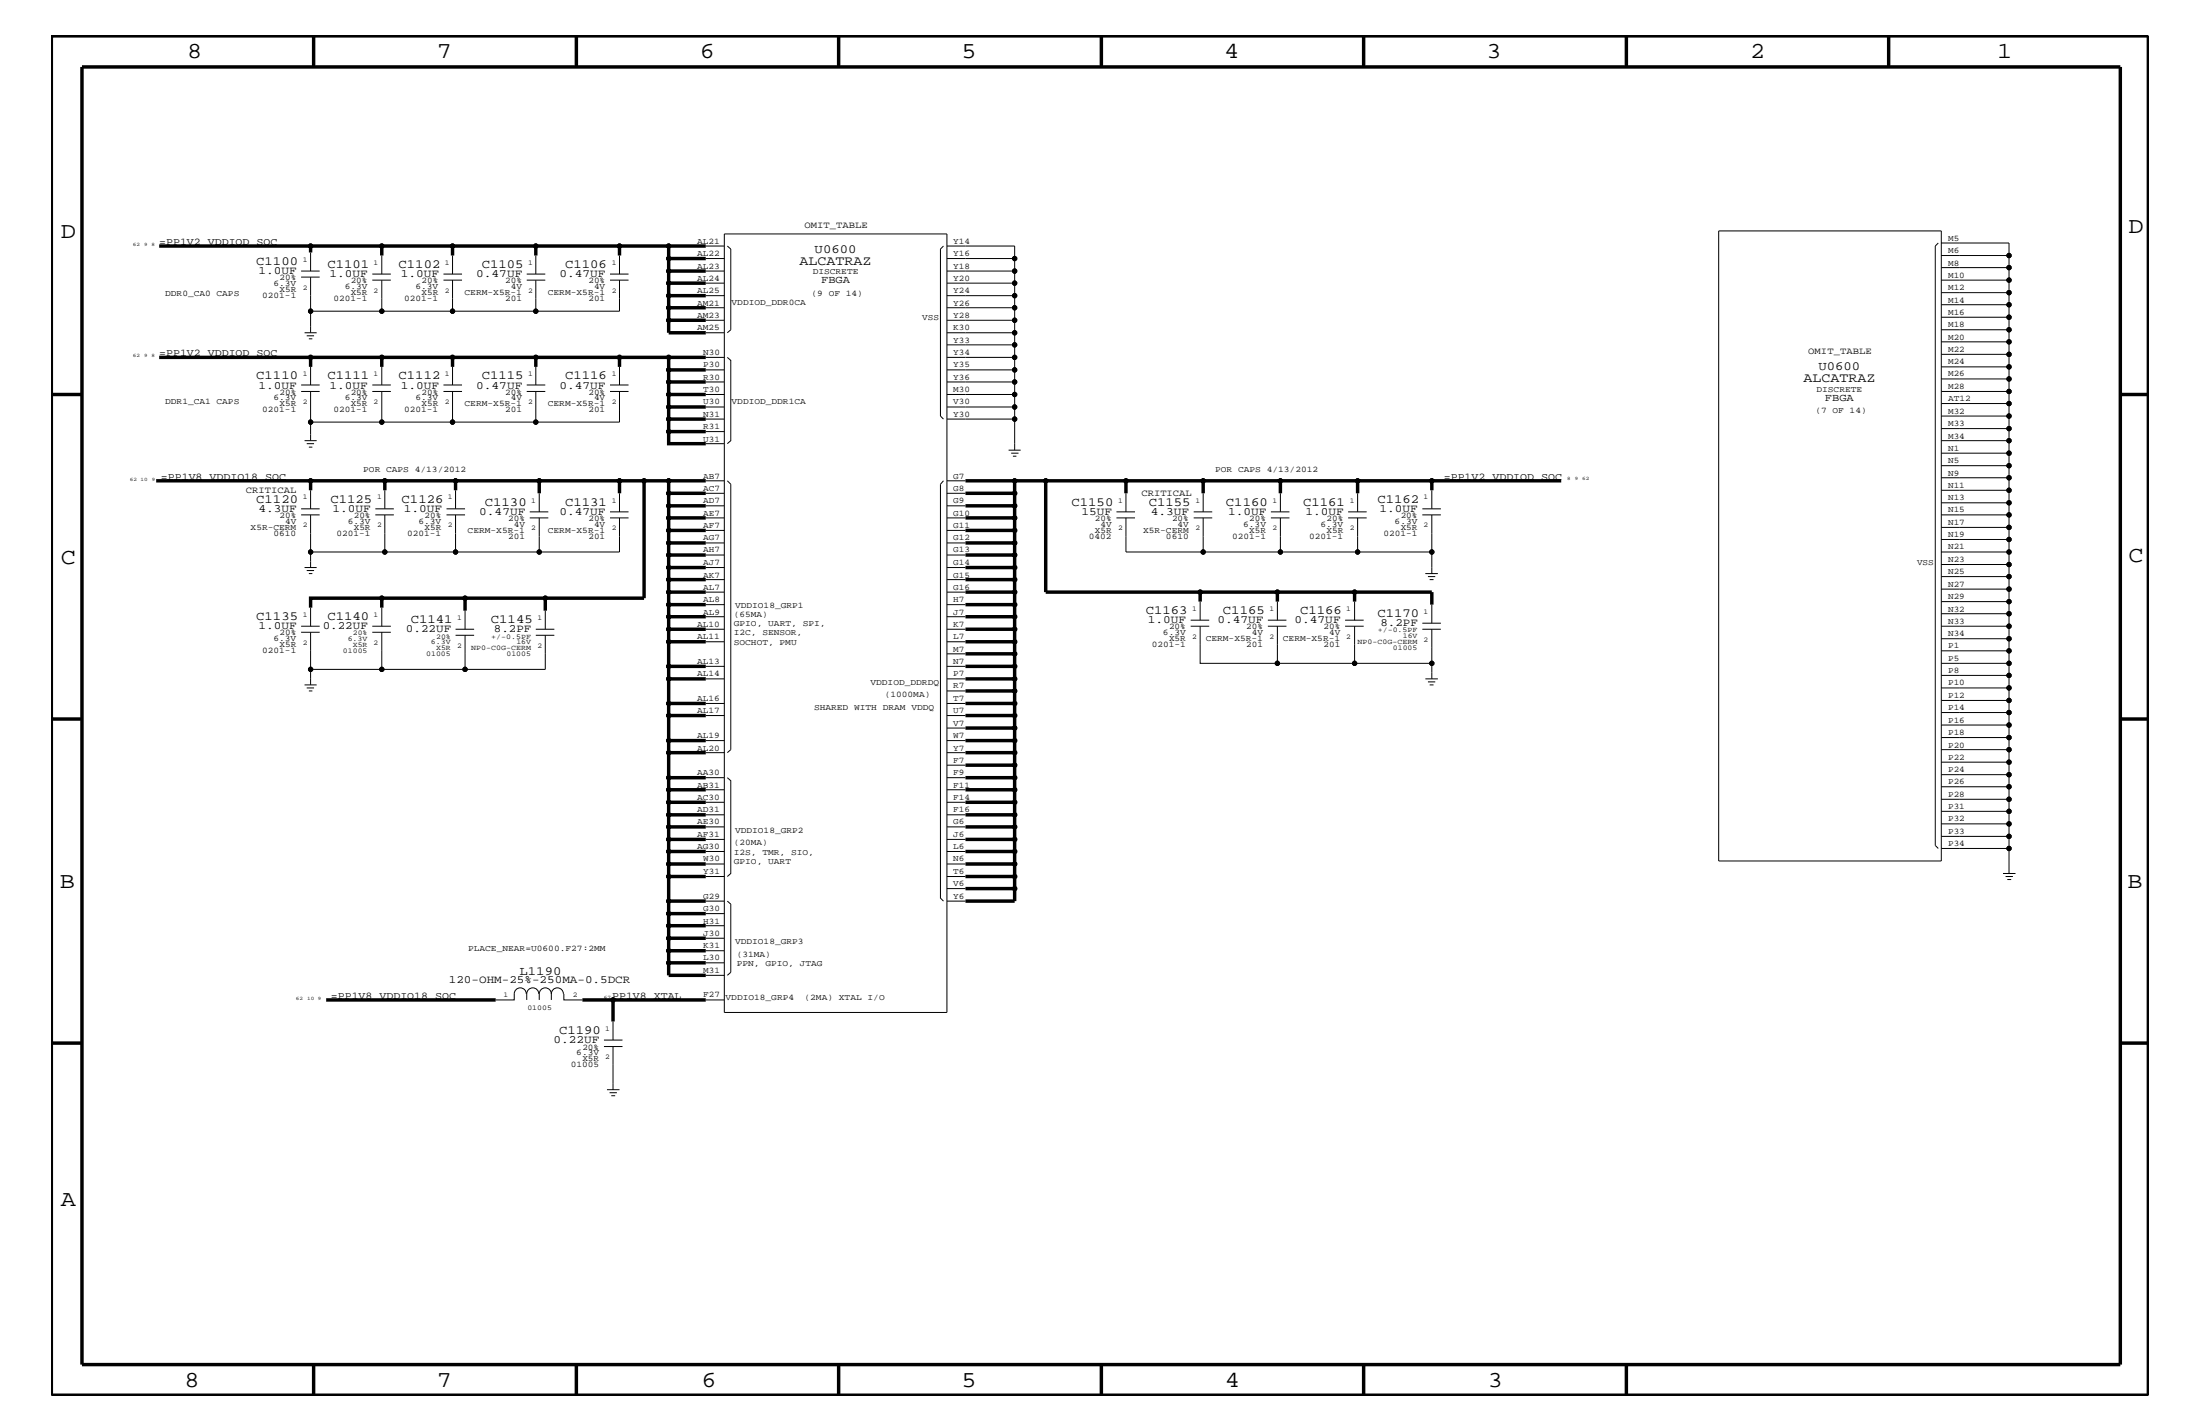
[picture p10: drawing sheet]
<svg xmlns="http://www.w3.org/2000/svg" width="432mm" height="279mm" viewBox="0 0 432 279" stroke-linecap="round" stroke-linejoin="round" font-family="sans-serif">
<g fill="none" stroke="#000" stroke-width=".2">
<path d="M59.1 54.4h3.6M59.1 53.2h3.6M61 49.5v3.7M61 54.4v10.9M73.1 53.8h3.6M73.1 55h3.6M74.9 55v6.1h13.9M74.9 50.1v3.7M87 55h3.7M87 53.8h3.7M88.8 55v6.1h16.4M88.8 50.1v3.7"/>
<path d="M103.4 55h3.6M103.4 53.8h3.6M105.2 55v6.1h16.4v-6.1M105.2 50.1v3.7M119.7 53.8h3.7M119.7 55h3.7M121.6 50.1v3.7M138.5 53.2h3.7M138.5 50.7h3.7M138.5 48.3h3.7M138.5 58h3.7M138.5 55.6h3.7"/>
<path d="M142.2 45.9h43.7v152.8h-43.7zM142.8 48.3l.6 .6v15.8l-.6 .6M185.2 48.3l-.6 .6v32.7l.6 .6M185.9 48.3h13.2v2.4M185.9 50.7h13.2M185.9 58h13.2M185.9 55.6h13.2M199.1 53.2v14.5M199.1 50.7v2.5h-13.2M337.3 45.3h43.7v123.6h-43.7zM380.4 47.7l-.6 .6v117.6l.6 .6M381 50.1h13.3"/>
<path d="M381 47.7h13.3v2.4M381 55h13.3M381 57.4h13.3M381 59.8h13.3M394.3 52.5v14.6M394.3 50.1v2.4h-13.3M59.1 76.8h3.6M59.1 75.5h3.6M59.8 65.3h2.3M60.2 65.9h1.4M60.6 66.5h.7M61 72v3.5"/>
<path d="M61 76.8v9.7M61 61.1h13.9M73.1 75.5h3.6M73.1 76.8h3.6M74.9 76.8v6h13.9M74.9 72v3.5M87 76.8h3.7M87 75.5h3.7M88.8 76.8v6h16.4M88.8 72v3.5M103.4 76.8h3.6M103.4 75.5h3.6"/>
<path d="M105.2 76.8v6h16.4v-6M105.2 72v3.5M119.7 75.5h3.7M119.7 76.8h3.7M121.6 72v3.5M138.5 65.3h3.7M138.5 79.9h3.7M138.5 77.4h3.7M138.5 70.1h3.7M138.5 74.9h3.7M138.5 72.6h3.7M138.5 62.8h3.7"/>
<path d="M138.5 60.4h3.7M142.8 70.1l.6 .6v15.8l-.6 .6M185.9 65.3h13.2M185.9 79.9h13.2M185.9 77.4h13.2M185.9 74.9h13.2M185.9 72.6h13.2M185.9 62.8h13.2M185.9 60.4h13.2M185.9 67.7h13.2M199.1 70.1v18.2M199.1 67.7v2.4h-13.2"/>
<path d="M381 62.2h13.3M381 67.1h13.3M381 64.7h13.3M381 72h13.3M381 74.4h13.3M381 79.2h13.3M394.3 69.5v4.9M394.3 76.8v14.6M394.3 67.1v2.4h-13.3M394.3 74.4v2.4h-13.3M59.1 99.8h3.6M59.8 86.5h2.3"/>
<path d="M60.2 87.1h1.4M60.6 87.7h.7M61 96.2v3.6M61 82.8h13.9M73.7 99.8h3.6M75.5 96.2v3.6M87.6 99.8h3.7M89.4 96.2v3.6M105.8 96.8v3.6M121.6 96.8v3.6M138.5 87.1h3.7M138.5 82.2h3.7"/>
<path d="M138.5 94.3h3.7M138.5 96.8h3.7M138.5 99.2h3.7M138.5 84.7h3.7M142.8 94.3l.6 .7v52.1l-.6 .6M185.2 94.3l-.6 .7v81.2l.6 .6M185.9 82.2h13.2M185.9 94.3h3.6M185.9 96.8h3.6M185.9 99.2h3.6M198 88.3h2.3M198.5 88.9h1.4"/>
<path d="M198.8 89.5h.7M221 96.8v3.6M236.1 96.8v3.6M251.3 96.8v3.6M266.5 96.8v3.6M279.2 99.8h3.6M281 96.2v3.6M381 81.6h13.3M381 86.5h13.3M381 84.1h13.3M381 91.4h13.3M381 88.9h13.3"/>
<path d="M381 98.7h13.3M381 96.2h13.3M394.3 93.7v5M394.3 91.4v2.3h-13.3M394.3 98.7v2.3h-13.3M59.1 101h3.6M59.8 111.4h2.3M60.2 111.9h1.4M60.6 112.5h.7M61 108.3h14.5M61 101v10.4M61 119.2v3.7"/>
<path d="M73.7 101h3.6M74.9 119.2v3.7M75.5 101v7.3h13.9M87.6 101h3.7M89.4 101v7.3h16.4M91.3 119.8v3.7M104 101.6h3.6M104 100.4h3.6M105.8 101.6v6.7h15.8v-6.7M107 119.8v3.7M119.7 100.4h3.7M119.7 101.6h3.7"/>
<path d="M138.5 113.7h3.7M138.5 101.6h3.7M138.5 106.5h3.7M138.5 104.1h3.7M138.5 111.4h3.7M138.5 108.9h3.7M138.5 116.2h3.7M138.5 118.6h3.7M185.9 113.7h3.6M185.9 101.6h3.6M185.9 106.5h3.6M185.9 104.1h3.6"/>
<path d="M185.9 111.4h3.6M185.9 108.9h3.6M185.9 116.2h3.6M185.9 118.6h3.6M219.1 101.6h3.7M219.1 100.4h3.7M221 101.6v6.7h15.1M234.3 100.4h3.6M234.3 101.6h3.6M235.6 118v3.7M236.1 101.6v6.7h15.2v-6.7M249.4 101.6h3.7"/>
<path d="M249.4 100.4h3.7M250.7 118v3.7M251.3 108.3h15.2M264.6 100.4h3.6M264.6 101.6h3.6M265.9 118v3.7M279.2 101h3.6M279.8 112.5h2.4M280.3 113.1h1.4M280.6 113.7h.8M281 101v7.3h-14.5v-6.7M281 108.3v4.2"/>
<path d="M281 118.6v3.7M381 110.8h13.3M381 115.6h13.3M381 105.9h13.3M381 103.5h13.3M381 108.3h13.3M381 113.1h13.3M394.3 101v14.6M394.3 118v4.9M394.3 115.6v2.4h-13.3M59.1 124.1h3.6M59.1 122.9h3.6"/>
<path d="M59.8 134.4h2.3M60.2 135h1.4M60.6 135.6h.7M61 124.1v7.2h13.9M61 131.3v3.1M73.1 122.9h3.6M73.1 124.1h3.6M74.9 124.1v7.2h16.4M89.4 124.6h3.7M89.4 123.5h3.7M91.3 124.6v6.7h15.7v-6.7M105.2 124.6h3.6"/>
<path d="M105.2 123.5h3.6M138.5 133.2h3.7M138.5 130.7h3.7M138.5 121h3.7M138.5 123.5h3.7M138.5 125.9h3.7M138.5 138h3.7M185.9 133.2h3.6M185.9 130.7h3.6M185.9 121h3.6M185.9 123.5h3.6M185.9 125.9h3.6"/>
<path d="M185.9 128.3h3.6M185.9 135.6h3.6M185.9 138h3.6M233.7 122.9h3.6M233.7 121.7h3.6M235.6 122.9v7.3h15.1v-7.3M248.9 122.9h3.6M248.9 121.7h3.6M250.7 130.2h15.2M264 121.7h3.6M264 122.9h3.6M265.9 122.9v7.3h15.1v-6.7"/>
<path d="M279.2 123.5h3.6M279.2 122.3h3.6M279.8 133.2h2.4M280.3 133.8h1.4M280.6 134.4h.8M281 130.2v3M381 120.4h13.3M381 122.9h13.3M381 130.2h13.3M381 127.7h13.3M381 132.5h13.3M381 135h13.3"/>
<path d="M381 137.4h13.3M381 139.8h13.3M394.3 125.3v46.1M394.3 122.9v2.4h-13.3M138.5 140.4h3.7M138.5 147.7h3.7M138.5 145.3h3.7M138.5 157.4h3.7M138.5 155h3.7M138.5 152.6h3.7M138.5 159.9h3.7M142.8 152.6l.6 .6v18.2l-.6 .6"/>
<path d="M185.9 140.4h3.6M185.9 142.9h3.6M185.9 147.7h3.6M185.9 150.1h3.6M185.9 145.3h3.6M185.9 157.4h3.6M185.9 155h3.6M185.9 152.6h3.6M185.9 159.9h3.6M381 142.3h13.3M381 149.5h13.3M381 147.1h13.3"/>
<path d="M381 144.7h13.3M381 156.8h13.3M381 154.4h13.3M381 152h13.3M381 159.2h13.3M138.5 172h3.7M138.5 162.2h3.7M138.5 164.7h3.7M138.5 167.1h3.7M138.5 169.5h3.7M138.5 176.8h3.7M138.5 179.3h3.7"/>
<path d="M142.8 176.8l.6 .6v13.4l-.6 .6M185.9 172h3.6M185.9 162.2h3.6M185.9 164.7h3.6M185.9 167.1h3.6M185.9 169.5h3.6M185.9 174.4h3.6M185.9 176.8h3.6M381 161.6h13.3M381 164.1h13.3M381 166.5h13.3M393.1 171.4h2.5"/>
<path d="M393.6 172h1.5M394 172.6h.7M103.3 195a1.19 1.19 0 0 0-1.2-1.2 1.19 1.19 0 0 0-1.2 1.2v1.2h-3.6M105.8 195a1.19 1.19 0 0 0-1.2-1.2 1.19 1.19 0 0 0-1.2 1.2v1.2M108.2 195a1.19 1.19 0 0 1 1.2-1.2 1.19 1.19 0 0 1 1.2 1.2M108.2 195a1.19 1.19 0 0 0-1.2-1.2 1.19 1.19 0 0 0-1.2 1.2v1.2M108.2 195v1.2M110.7 195v1.2h3.6M138.5 196.2h3.7M138.5 191.4h3.7M138.5 188.9h3.7M138.5 186.5h3.7"/>
<path d="M138.5 184.1h3.7M138.5 181.6h3.7M118.5 204.1h3.7M118.5 205.3h3.7M119.1 213.8h2.5M119.6 214.4h1.5M120 215h.7M120.3 200.4v3.7M120.3 205.3v8.5"/>
<circle cx="61" cy="48.3" r=".42"/>
<circle cx="74.9" cy="48.3" r=".42"/>
<circle cx="88.8" cy="48.3" r=".42"/>
<circle cx="105.2" cy="48.3" r=".42"/>
<circle cx="121.6" cy="48.3" r=".42"/>
<circle cx="131.2" cy="48.3" r=".42"/>
<circle cx="131.2" cy="53.2" r=".42"/>
<circle cx="131.2" cy="58" r=".42"/>
<circle cx="131.2" cy="50.7" r=".42"/>
<circle cx="131.2" cy="55.6" r=".42"/>
<circle cx="199.1" cy="53.2" r=".42"/>
<circle cx="199.1" cy="50.7" r=".42"/>
<circle cx="199.1" cy="55.6" r=".42"/>
<circle cx="199.1" cy="58" r=".42"/>
<circle cx="394.3" cy="52.5" r=".42"/>
<circle cx="394.3" cy="50.1" r=".42"/>
<circle cx="394.3" cy="55" r=".42"/>
<circle cx="394.3" cy="59.8" r=".42"/>
<circle cx="394.3" cy="57.4" r=".42"/>
<circle cx="61" cy="61.1" r=".42"/>
<circle cx="61" cy="70.1" r=".42"/>
<circle cx="74.9" cy="61.1" r=".42"/>
<circle cx="74.9" cy="70.1" r=".42"/>
<circle cx="88.8" cy="70.1" r=".42"/>
<circle cx="88.8" cy="61.1" r=".42"/>
<circle cx="105.2" cy="70.1" r=".42"/>
<circle cx="105.2" cy="61.1" r=".42"/>
<circle cx="121.6" cy="70.1" r=".42"/>
<circle cx="131.2" cy="60.4" r=".42"/>
<circle cx="131.2" cy="79.9" r=".42"/>
<circle cx="131.2" cy="72.6" r=".42"/>
<circle cx="131.2" cy="62.8" r=".42"/>
<circle cx="131.2" cy="74.9" r=".42"/>
<circle cx="131.2" cy="77.4" r=".42"/>
<circle cx="131.2" cy="70.1" r=".42"/>
<circle cx="199.1" cy="77.4" r=".42"/>
<circle cx="199.1" cy="67.7" r=".42"/>
<circle cx="199.1" cy="70.1" r=".42"/>
<circle cx="199.1" cy="74.9" r=".42"/>
<circle cx="199.1" cy="79.9" r=".42"/>
<circle cx="199.1" cy="60.4" r=".42"/>
<circle cx="199.1" cy="62.8" r=".42"/>
<circle cx="199.1" cy="65.3" r=".42"/>
<circle cx="199.1" cy="72.6" r=".42"/>
<circle cx="394.3" cy="72" r=".42"/>
<circle cx="394.3" cy="74.4" r=".42"/>
<circle cx="394.3" cy="79.2" r=".42"/>
<circle cx="394.3" cy="67.1" r=".42"/>
<circle cx="394.3" cy="62.2" r=".42"/>
<circle cx="394.3" cy="64.7" r=".42"/>
<circle cx="394.3" cy="69.5" r=".42"/>
<circle cx="394.3" cy="76.8" r=".42"/>
<circle cx="61" cy="82.8" r=".42"/>
<circle cx="61" cy="94.3" r=".42"/>
<circle cx="74.9" cy="82.8" r=".42"/>
<circle cx="75.5" cy="94.3" r=".42"/>
<circle cx="88.8" cy="82.8" r=".42"/>
<circle cx="89.4" cy="94.3" r=".42"/>
<circle cx="105.2" cy="82.8" r=".42"/>
<circle cx="105.8" cy="94.3" r=".42"/>
<circle cx="121.6" cy="94.3" r=".42"/>
<circle cx="126.4" cy="94.3" r=".42"/>
<circle cx="131.2" cy="82.2" r=".42"/>
<circle cx="131.2" cy="99.2" r=".42"/>
<circle cx="131.2" cy="96.8" r=".42"/>
<circle cx="131.2" cy="84.7" r=".42"/>
<circle cx="131.2" cy="94.3" r=".42"/>
<circle cx="199.1" cy="94.3" r=".42"/>
<circle cx="199.1" cy="82.2" r=".42"/>
<circle cx="199.1" cy="96.8" r=".42"/>
<circle cx="199.1" cy="99.2" r=".42"/>
<circle cx="205.2" cy="94.3" r=".42"/>
<circle cx="221" cy="94.3" r=".42"/>
<circle cx="236.1" cy="94.3" r=".42"/>
<circle cx="251.3" cy="94.3" r=".42"/>
<circle cx="266.5" cy="94.3" r=".42"/>
<circle cx="281" cy="94.3" r=".42"/>
<circle cx="394.3" cy="84.1" r=".42"/>
<circle cx="394.3" cy="91.4" r=".42"/>
<circle cx="394.3" cy="93.7" r=".42"/>
<circle cx="394.3" cy="98.7" r=".42"/>
<circle cx="394.3" cy="81.6" r=".42"/>
<circle cx="394.3" cy="86.5" r=".42"/>
<circle cx="394.3" cy="96.2" r=".42"/>
<circle cx="394.3" cy="88.9" r=".42"/>
<circle cx="61" cy="108.3" r=".42"/>
<circle cx="74.9" cy="117.4" r=".42"/>
<circle cx="75.5" cy="108.3" r=".42"/>
<circle cx="89.4" cy="108.3" r=".42"/>
<circle cx="91.3" cy="117.4" r=".42"/>
<circle cx="105.8" cy="108.3" r=".42"/>
<circle cx="107" cy="117.4" r=".42"/>
<circle cx="131.2" cy="111.4" r=".42"/>
<circle cx="131.2" cy="106.5" r=".42"/>
<circle cx="131.2" cy="113.7" r=".42"/>
<circle cx="131.2" cy="108.9" r=".42"/>
<circle cx="131.2" cy="104.1" r=".42"/>
<circle cx="131.2" cy="116.2" r=".42"/>
<circle cx="131.2" cy="118.6" r=".42"/>
<circle cx="131.2" cy="101.6" r=".42"/>
<circle cx="199.1" cy="104.1" r=".42"/>
<circle cx="199.1" cy="113.7" r=".42"/>
<circle cx="199.1" cy="116.2" r=".42"/>
<circle cx="199.1" cy="118.6" r=".42"/>
<circle cx="199.1" cy="111.4" r=".42"/>
<circle cx="199.1" cy="108.9" r=".42"/>
<circle cx="199.1" cy="101.6" r=".42"/>
<circle cx="199.1" cy="106.5" r=".42"/>
<circle cx="235.6" cy="116.2" r=".42"/>
<circle cx="236.1" cy="108.3" r=".42"/>
<circle cx="250.7" cy="116.2" r=".42"/>
<circle cx="251.3" cy="108.3" r=".42"/>
<circle cx="265.9" cy="116.2" r=".42"/>
<circle cx="266.5" cy="108.3" r=".42"/>
<circle cx="281" cy="108.3" r=".42"/>
<circle cx="394.3" cy="110.8" r=".42"/>
<circle cx="394.3" cy="108.3" r=".42"/>
<circle cx="394.3" cy="101" r=".42"/>
<circle cx="394.3" cy="105.9" r=".42"/>
<circle cx="394.3" cy="118" r=".42"/>
<circle cx="394.3" cy="113.1" r=".42"/>
<circle cx="394.3" cy="115.6" r=".42"/>
<circle cx="394.3" cy="103.5" r=".42"/>
<circle cx="61" cy="131.3" r=".42"/>
<circle cx="74.9" cy="131.3" r=".42"/>
<circle cx="91.3" cy="131.3" r=".42"/>
<circle cx="131.2" cy="130.7" r=".42"/>
<circle cx="131.2" cy="121" r=".42"/>
<circle cx="131.2" cy="123.5" r=".42"/>
<circle cx="131.2" cy="133.2" r=".42"/>
<circle cx="131.2" cy="138" r=".42"/>
<circle cx="131.2" cy="125.9" r=".42"/>
<circle cx="199.1" cy="121" r=".42"/>
<circle cx="199.1" cy="130.7" r=".42"/>
<circle cx="199.1" cy="123.5" r=".42"/>
<circle cx="199.1" cy="128.3" r=".42"/>
<circle cx="199.1" cy="138" r=".42"/>
<circle cx="199.1" cy="125.9" r=".42"/>
<circle cx="199.1" cy="133.2" r=".42"/>
<circle cx="199.1" cy="135.6" r=".42"/>
<circle cx="250.7" cy="130.2" r=".42"/>
<circle cx="265.9" cy="130.2" r=".42"/>
<circle cx="281" cy="130.2" r=".42"/>
<circle cx="394.3" cy="125.3" r=".42"/>
<circle cx="394.3" cy="120.4" r=".42"/>
<circle cx="394.3" cy="137.4" r=".42"/>
<circle cx="394.3" cy="127.7" r=".42"/>
<circle cx="394.3" cy="122.9" r=".42"/>
<circle cx="394.3" cy="132.5" r=".42"/>
<circle cx="394.3" cy="135" r=".42"/>
<circle cx="394.3" cy="130.2" r=".42"/>
<circle cx="394.3" cy="139.8" r=".42"/>
<circle cx="131.2" cy="152.6" r=".42"/>
<circle cx="131.2" cy="140.4" r=".42"/>
<circle cx="131.2" cy="157.4" r=".42"/>
<circle cx="131.2" cy="155" r=".42"/>
<circle cx="131.2" cy="145.3" r=".42"/>
<circle cx="131.2" cy="159.9" r=".42"/>
<circle cx="131.2" cy="147.7" r=".42"/>
<circle cx="199.1" cy="145.3" r=".42"/>
<circle cx="199.1" cy="142.9" r=".42"/>
<circle cx="199.1" cy="150.1" r=".42"/>
<circle cx="199.1" cy="157.4" r=".42"/>
<circle cx="199.1" cy="155" r=".42"/>
<circle cx="199.1" cy="140.4" r=".42"/>
<circle cx="199.1" cy="147.7" r=".42"/>
<circle cx="199.1" cy="152.6" r=".42"/>
<circle cx="199.1" cy="159.9" r=".42"/>
<circle cx="394.3" cy="156.8" r=".42"/>
<circle cx="394.3" cy="154.4" r=".42"/>
<circle cx="394.3" cy="142.3" r=".42"/>
<circle cx="394.3" cy="144.7" r=".42"/>
<circle cx="394.3" cy="159.2" r=".42"/>
<circle cx="394.3" cy="147.1" r=".42"/>
<circle cx="394.3" cy="152" r=".42"/>
<circle cx="394.3" cy="149.5" r=".42"/>
<circle cx="131.2" cy="172" r=".42"/>
<circle cx="131.2" cy="164.7" r=".42"/>
<circle cx="131.2" cy="167.1" r=".42"/>
<circle cx="131.2" cy="169.5" r=".42"/>
<circle cx="131.2" cy="179.3" r=".42"/>
<circle cx="131.2" cy="162.2" r=".42"/>
<circle cx="131.2" cy="176.8" r=".42"/>
<circle cx="199.1" cy="164.7" r=".42"/>
<circle cx="199.1" cy="169.5" r=".42"/>
<circle cx="199.1" cy="167.1" r=".42"/>
<circle cx="199.1" cy="162.2" r=".42"/>
<circle cx="199.1" cy="174.4" r=".42"/>
<circle cx="199.1" cy="172" r=".42"/>
<circle cx="394.3" cy="161.6" r=".42"/>
<circle cx="394.3" cy="164.1" r=".42"/>
<circle cx="394.3" cy="166.5" r=".42"/>
<circle cx="120.3" cy="196.2" r=".42"/>
<circle cx="131.2" cy="181.6" r=".42"/>
<circle cx="131.2" cy="188.9" r=".42"/>
<circle cx="131.2" cy="186.5" r=".42"/>
<circle cx="131.2" cy="184.1" r=".42"/>
</g>
<g fill="none" stroke="#000" stroke-width=".68" stroke-linecap="butt">
<path d="M10.1 7h411.6v266.8h-411.6zM16.1 13.1h400.1v254.6h-400.1zM61.6 7v6.1M113.1 7v6.1M164.6 7v6.1M216.2 7v6.1M267.6 7v6.1M319.2 7v6.1M370.7 7v6.1M31.2 48.3h29.8M61 49.5v-1.2h13.9v1.8M74.9 48.3h13.9"/>
<path d="M88.8 50.1v-1.8h16.4v1.8M105.2 48.3h16.4v1.8M121.6 48.3h9.6M131.2 50.7v2.5h7.3M131.2 53.2v2.4h7.3M131.2 55.6v2.4h7.3M131.2 58v2.4h7.3M138.5 48.3h-7.3v2.4h7.3M10.1 77.4h6M31.2 70.1h29.8M61 72v-1.9h13.9v1.9M74.9 70.1h13.9"/>
<path d="M88.8 72v-1.9h16.4v1.9M105.2 70.1h33.3M121.6 70.1v1.9M131.2 74.9v2.5h7.3M131.2 60.4v2.4h7.3M131.2 62.8v2.5h7.3M131.2 70.1v2.5M131.2 77.4v2.5M138.5 72.6h-7.3v2.3h7.3M138.5 79.9h-7.3v2.3h7.3M416.2 77.4h5.5M30.7 94.3h44.8"/>
<path d="M61 94.3v1.9M89.4 94.3h-13.9v1.9M105.8 94.3h-16.4v1.9M121.6 94.3h-15.8v2.5M121.6 96.8v-2.5h4.8v23.1h-19.4v2.4M126.4 94.3h12.1M131.2 82.2v2.5M131.2 94.3v2.5M131.2 99.2v2.4M138.5 84.7h-7.3v2.4h7.3M138.5 96.8h-7.3v2.4h7.3M189.5 96.8h9.6"/>
<path d="M189.5 99.2h9.6M189.5 94.3h15.7M199.1 94.3v4.9M199.1 99.2v2.4h-9.6M205.2 94.3h15.8v2.5M205.2 94.3v21.9h30.4M221 94.3h15.1M236.1 96.8v-2.5h15.2v2.5M251.3 94.3h15.2M281 94.3v1.9M306.4 94.3h-39.9v2.5M74.9 117.4h-13.9v1.8"/>
<path d="M74.9 117.4v1.8M74.9 117.4h16.4M107 117.4h-15.7v2.4M131.2 104.1v2.4M131.2 108.9v2.5M131.2 118.6v2.4M138.5 116.2h-7.3v2.4h7.3M138.5 106.5h-7.3v2.4h7.3M138.5 101.6h-7.3v2.5h7.3M138.5 113.7h-7.3v2.5M138.5 111.4h-7.3v2.3M189.5 116.2h9.6"/>
<path d="M189.5 104.1h9.6M189.5 106.5h9.6M189.5 108.9h9.6M189.5 111.4h9.6M189.5 113.7h9.6M189.5 118.6h9.6M199.1 101.6v21.9M250.7 116.2h-15.1v1.8M265.9 116.2h-15.2v1.8M265.9 116.2v1.8M265.9 116.2h15.1v2.4M131.2 123.5v2.4"/>
<path d="M131.2 130.7v2.5M131.2 138v2.4M131.2 130.7h7.3M131.2 138h7.3M138.5 121h-7.3v2.5h7.3M138.5 133.2h-7.3v4.8M138.5 125.9h-7.3v4.8M189.5 121h9.6M189.5 123.5h9.6M189.5 128.3h9.6M189.5 130.7h9.6M189.5 133.2h9.6"/>
<path d="M189.5 135.6h9.6M189.5 138h9.6M199.1 125.9v50.9h-9.6M199.1 123.5v2.4h-9.6M10.1 141.1h6M131.2 145.3v26.7M131.2 145.3h7.3M131.2 147.7h7.3M131.2 152.6h7.3M131.2 155h7.3M131.2 157.4h7.3M131.2 159.9h7.3"/>
<path d="M138.5 140.4h-7.3v4.9M189.5 140.4h9.6M189.5 142.9h9.6M189.5 147.7h9.6M189.5 150.1h9.6M189.5 152.6h9.6M189.5 155h9.6M189.5 157.4h9.6M189.5 159.9h9.6M189.5 145.3h9.6M416.2 141.1h5.5M131.2 176.8v2.5"/>
<path d="M131.2 162.2h7.3M131.2 164.7h7.3M131.2 167.1h7.3M131.2 169.5h7.3M131.2 176.8h7.3M138.5 179.3h-7.3v2.3M138.5 172h-7.3v4.8M189.5 164.7h9.6M189.5 167.1h9.6M189.5 172h9.6M189.5 174.4h9.6M189.5 162.2h9.6"/>
<path d="M189.5 169.5h9.6M64 196.2h33.3M114.3 196.2h24.2M120.3 196.2v4.2M131.2 181.6v9.8h7.3M131.2 188.9h7.3M131.2 186.5h7.3M131.2 184.1h7.3M131.2 181.6h7.3M10.1 204.7h6M416.2 204.7h5.5M61.6 267.7v6.1"/>
<path d="M113.1 267.7v6.1M164.6 267.7v6.1M216.2 268v5.8M267.6 267.7v6.1M319.2 267.7v6.1"/>
</g>
<g fill="#000">
<circle cx="61" cy="48.3" r=".42"/>
<circle cx="74.9" cy="48.3" r=".42"/>
<circle cx="88.8" cy="48.3" r=".42"/>
<circle cx="105.2" cy="48.3" r=".42"/>
<circle cx="121.6" cy="48.3" r=".42"/>
<circle cx="131.2" cy="53.2" r=".42"/>
<circle cx="131.2" cy="58" r=".42"/>
<circle cx="131.2" cy="50.7" r=".42"/>
<circle cx="131.2" cy="48.3" r=".42"/>
<circle cx="131.2" cy="55.6" r=".42"/>
<circle cx="199.1" cy="58" r=".42"/>
<circle cx="199.1" cy="50.7" r=".42"/>
<circle cx="199.1" cy="55.6" r=".42"/>
<circle cx="199.1" cy="53.2" r=".42"/>
<circle cx="394.3" cy="59.8" r=".42"/>
<circle cx="394.3" cy="55" r=".42"/>
<circle cx="394.3" cy="52.5" r=".42"/>
<circle cx="394.3" cy="57.4" r=".42"/>
<circle cx="394.3" cy="50.2" r=".42"/>
<circle cx="61" cy="70.1" r=".42"/>
<circle cx="61" cy="61.1" r=".42"/>
<circle cx="74.9" cy="70.1" r=".42"/>
<circle cx="74.9" cy="61.1" r=".42"/>
<circle cx="88.8" cy="61.1" r=".42"/>
<circle cx="88.8" cy="70.1" r=".42"/>
<circle cx="105.2" cy="61.1" r=".42"/>
<circle cx="105.2" cy="70.1" r=".42"/>
<circle cx="121.6" cy="70.1" r=".42"/>
<circle cx="131.2" cy="60.4" r=".42"/>
<circle cx="131.2" cy="70.1" r=".42"/>
<circle cx="131.2" cy="75" r=".42"/>
<circle cx="131.2" cy="77.4" r=".42"/>
<circle cx="131.2" cy="79.9" r=".42"/>
<circle cx="131.2" cy="62.9" r=".42"/>
<circle cx="131.2" cy="72.6" r=".42"/>
<circle cx="199.1" cy="79.9" r=".42"/>
<circle cx="199.1" cy="77.4" r=".42"/>
<circle cx="199.1" cy="70.1" r=".42"/>
<circle cx="199.1" cy="62.9" r=".42"/>
<circle cx="199.1" cy="60.4" r=".42"/>
<circle cx="199.1" cy="72.6" r=".42"/>
<circle cx="199.1" cy="67.7" r=".42"/>
<circle cx="199.1" cy="75" r=".42"/>
<circle cx="199.1" cy="65.3" r=".42"/>
<circle cx="394.3" cy="62.3" r=".42"/>
<circle cx="394.3" cy="72" r=".42"/>
<circle cx="394.3" cy="76.8" r=".42"/>
<circle cx="394.3" cy="64.7" r=".42"/>
<circle cx="394.3" cy="69.5" r=".42"/>
<circle cx="394.3" cy="79.2" r=".42"/>
<circle cx="394.3" cy="74.4" r=".42"/>
<circle cx="394.3" cy="67.1" r=".42"/>
<circle cx="61" cy="94.3" r=".42"/>
<circle cx="61" cy="82.8" r=".42"/>
<circle cx="74.9" cy="82.8" r=".42"/>
<circle cx="75.5" cy="94.3" r=".42"/>
<circle cx="88.8" cy="82.8" r=".42"/>
<circle cx="89.4" cy="94.3" r=".42"/>
<circle cx="105.2" cy="82.8" r=".42"/>
<circle cx="105.8" cy="94.3" r=".42"/>
<circle cx="121.6" cy="94.3" r=".42"/>
<circle cx="126.4" cy="94.3" r=".42"/>
<circle cx="131.2" cy="96.8" r=".42"/>
<circle cx="131.2" cy="99.3" r=".42"/>
<circle cx="131.2" cy="82.2" r=".42"/>
<circle cx="131.2" cy="84.7" r=".42"/>
<circle cx="131.2" cy="94.3" r=".42"/>
<circle cx="199.1" cy="94.3" r=".42"/>
<circle cx="199.1" cy="96.8" r=".42"/>
<circle cx="199.1" cy="99.3" r=".42"/>
<circle cx="199.1" cy="82.2" r=".42"/>
<circle cx="205.2" cy="94.3" r=".42"/>
<circle cx="221" cy="94.3" r=".42"/>
<circle cx="236.1" cy="94.3" r=".42"/>
<circle cx="251.3" cy="94.3" r=".42"/>
<circle cx="266.4" cy="94.3" r=".42"/>
<circle cx="281" cy="94.3" r=".42"/>
<circle cx="394.3" cy="84.1" r=".42"/>
<circle cx="394.3" cy="88.9" r=".42"/>
<circle cx="394.3" cy="86.5" r=".42"/>
<circle cx="394.3" cy="91.4" r=".42"/>
<circle cx="394.3" cy="81.6" r=".42"/>
<circle cx="394.3" cy="96.2" r=".42"/>
<circle cx="394.3" cy="98.7" r=".42"/>
<circle cx="394.3" cy="93.8" r=".42"/>
<circle cx="61" cy="108.3" r=".42"/>
<circle cx="74.9" cy="117.4" r=".42"/>
<circle cx="75.5" cy="108.3" r=".42"/>
<circle cx="89.4" cy="108.3" r=".42"/>
<circle cx="91.3" cy="117.4" r=".42"/>
<circle cx="105.8" cy="108.3" r=".42"/>
<circle cx="107" cy="117.4" r=".42"/>
<circle cx="131.2" cy="116.2" r=".42"/>
<circle cx="131.2" cy="106.5" r=".42"/>
<circle cx="131.2" cy="113.7" r=".42"/>
<circle cx="131.2" cy="111.4" r=".42"/>
<circle cx="131.2" cy="118.6" r=".42"/>
<circle cx="131.2" cy="104.1" r=".42"/>
<circle cx="131.2" cy="101.6" r=".42"/>
<circle cx="131.2" cy="108.9" r=".42"/>
<circle cx="199.1" cy="111.4" r=".42"/>
<circle cx="199.1" cy="106.5" r=".42"/>
<circle cx="199.1" cy="101.6" r=".42"/>
<circle cx="199.1" cy="116.2" r=".42"/>
<circle cx="199.1" cy="118.6" r=".42"/>
<circle cx="199.1" cy="113.7" r=".42"/>
<circle cx="199.1" cy="108.9" r=".42"/>
<circle cx="199.1" cy="104.1" r=".42"/>
<circle cx="235.5" cy="116.2" r=".42"/>
<circle cx="236.1" cy="108.3" r=".42"/>
<circle cx="250.7" cy="116.2" r=".42"/>
<circle cx="251.3" cy="108.3" r=".42"/>
<circle cx="265.9" cy="116.2" r=".42"/>
<circle cx="266.4" cy="108.3" r=".42"/>
<circle cx="281" cy="108.3" r=".42"/>
<circle cx="394.3" cy="108.3" r=".42"/>
<circle cx="394.3" cy="118.1" r=".42"/>
<circle cx="394.3" cy="103.5" r=".42"/>
<circle cx="394.3" cy="115.6" r=".42"/>
<circle cx="394.3" cy="105.9" r=".42"/>
<circle cx="394.3" cy="110.8" r=".42"/>
<circle cx="394.3" cy="101" r=".42"/>
<circle cx="394.3" cy="113.1" r=".42"/>
<circle cx="61" cy="131.3" r=".42"/>
<circle cx="74.9" cy="131.3" r=".42"/>
<circle cx="91.3" cy="131.3" r=".42"/>
<circle cx="131.2" cy="125.9" r=".42"/>
<circle cx="131.2" cy="138" r=".42"/>
<circle cx="131.2" cy="121" r=".42"/>
<circle cx="131.2" cy="133.2" r=".42"/>
<circle cx="131.2" cy="130.8" r=".42"/>
<circle cx="131.2" cy="123.5" r=".42"/>
<circle cx="199.1" cy="125.9" r=".42"/>
<circle cx="199.1" cy="128.3" r=".42"/>
<circle cx="199.1" cy="121" r=".42"/>
<circle cx="199.1" cy="123.5" r=".42"/>
<circle cx="199.1" cy="135.6" r=".42"/>
<circle cx="199.1" cy="138" r=".42"/>
<circle cx="199.1" cy="133.2" r=".42"/>
<circle cx="199.1" cy="130.8" r=".42"/>
<circle cx="250.7" cy="130.2" r=".42"/>
<circle cx="265.9" cy="130.2" r=".42"/>
<circle cx="281" cy="130.2" r=".42"/>
<circle cx="394.3" cy="125.3" r=".42"/>
<circle cx="394.3" cy="137.4" r=".42"/>
<circle cx="394.3" cy="132.5" r=".42"/>
<circle cx="394.3" cy="135" r=".42"/>
<circle cx="394.3" cy="120.4" r=".42"/>
<circle cx="394.3" cy="139.8" r=".42"/>
<circle cx="394.3" cy="130.2" r=".42"/>
<circle cx="394.3" cy="127.7" r=".42"/>
<circle cx="394.3" cy="122.9" r=".42"/>
<circle cx="131.2" cy="152.6" r=".42"/>
<circle cx="131.2" cy="140.4" r=".42"/>
<circle cx="131.2" cy="159.9" r=".42"/>
<circle cx="131.2" cy="145.3" r=".42"/>
<circle cx="131.2" cy="157.4" r=".42"/>
<circle cx="131.2" cy="147.7" r=".42"/>
<circle cx="131.2" cy="155" r=".42"/>
<circle cx="199.1" cy="145.3" r=".42"/>
<circle cx="199.1" cy="150.1" r=".42"/>
<circle cx="199.1" cy="147.7" r=".42"/>
<circle cx="199.1" cy="140.4" r=".42"/>
<circle cx="199.1" cy="142.9" r=".42"/>
<circle cx="199.1" cy="157.4" r=".42"/>
<circle cx="199.1" cy="159.9" r=".42"/>
<circle cx="199.1" cy="152.6" r=".42"/>
<circle cx="199.1" cy="155" r=".42"/>
<circle cx="394.3" cy="147.1" r=".42"/>
<circle cx="394.3" cy="142.3" r=".42"/>
<circle cx="394.3" cy="144.7" r=".42"/>
<circle cx="394.3" cy="156.8" r=".42"/>
<circle cx="394.3" cy="152" r=".42"/>
<circle cx="394.3" cy="154.4" r=".42"/>
<circle cx="394.3" cy="159.2" r=".42"/>
<circle cx="394.3" cy="149.5" r=".42"/>
<circle cx="131.2" cy="172" r=".42"/>
<circle cx="131.2" cy="169.5" r=".42"/>
<circle cx="131.2" cy="179.3" r=".42"/>
<circle cx="131.2" cy="164.7" r=".42"/>
<circle cx="131.2" cy="167.1" r=".42"/>
<circle cx="131.2" cy="162.2" r=".42"/>
<circle cx="131.2" cy="176.8" r=".42"/>
<circle cx="199.1" cy="167.1" r=".42"/>
<circle cx="199.1" cy="174.4" r=".42"/>
<circle cx="199.1" cy="172" r=".42"/>
<circle cx="199.1" cy="169.5" r=".42"/>
<circle cx="199.1" cy="164.7" r=".42"/>
<circle cx="199.1" cy="162.2" r=".42"/>
<circle cx="394.3" cy="161.7" r=".42"/>
<circle cx="394.3" cy="164.1" r=".42"/>
<circle cx="394.3" cy="166.5" r=".42"/>
<circle cx="120.3" cy="196.2" r=".42"/>
<circle cx="131.2" cy="184.1" r=".42"/>
<circle cx="131.2" cy="186.5" r=".42"/>
<circle cx="131.2" cy="181.6" r=".42"/>
<circle cx="131.2" cy="188.9" r=".42"/>
</g>
<g font-size="4.5">
<text x="36.7" y="11.5">8</text>
<text x="85.8" y="11.5">7</text>
<text x="137.3" y="11.5">6</text>
<text x="188.7" y="11.5">5</text>
<text x="240.3" y="11.5">4</text>
<text x="291.8" y="11.5">3</text>
<text x="343.5" y="11.5">2</text>
<text x="392" y="11.5">1</text>
<text x="11.9" y="46.8">D</text>
<text x="417.7" y="45.7">D</text>
<text x="11.9" y="110.6">C</text>
<text x="417.7" y="110.4">C</text>
<text x="11.8" y="174.3">B</text>
<text x="417.6" y="174.2">B</text>
<text x="11.9" y="236.7">A</text>
<text x="36.2" y="272.1">8</text>
<text x="85.8" y="272.1">7</text>
<text x="137.7" y="272.1">6</text>
<text x="188.7" y="272.1">5</text>
<text x="240.4" y="272.1">4</text>
<text x="292" y="272.1">3</text>
</g>
<g font-size="2.6">
<text x="156.9" y="51.9">ALCATRAZ</text>
<text x="353.9" y="75">ALCATRAZ</text>
</g>
<g font-size="2.5">
<text x="50.3" y="51.9">C1100</text>
<text x="64.3" y="52.5">C1101</text>
<text x="78.2" y="52.5">C1102</text>
<text x="94.6" y="52.5">C1105</text>
<text x="110.9" y="52.5">C1106</text>
<text x="159.9" y="49.6">U0600</text>
<text x="50.3" y="74.4">C1110</text>
<text x="64.3" y="74.4">C1111</text>
<text x="78.2" y="74.4">C1112</text>
<text x="94.6" y="74.4">C1115</text>
<text x="110.9" y="74.4">C1116</text>
<text x="356.9" y="72.6">U0600</text>
<text x="50.3" y="98.7">C1120</text>
<text x="64.9" y="98.7">C1125</text>
<text x="78.8" y="98.7">C1126</text>
<text x="95.2" y="99.3">C1130</text>
<text x="110.9" y="99.3">C1131</text>
<text x="210.3" y="99.3">C1150</text>
<text x="225.5" y="99.3">C1155</text>
<text x="240.6" y="99.3">C1160</text>
<text x="255.8" y="99.3">C1161</text>
<text x="270.3" y="98.7">C1162</text>
<text x="50.3" y="121.7">C1135</text>
<text x="64.3" y="121.7">C1140</text>
<text x="80.6" y="122.3">C1141</text>
<text x="96.4" y="122.3">C1145</text>
<text x="224.9" y="120.4">C1163</text>
<text x="240" y="120.4">C1165</text>
<text x="255.2" y="120.4">C1166</text>
<text x="270.3" y="121">C1170</text>
<text x="102" y="191.2">L1190</text>
<text x="109.7" y="202.9">C1190</text>
</g>
<g font-size="2.2">
<text x="50.7" y="53.8">1.0UF</text>
<text x="64.7" y="54.4">1.0UF</text>
<text x="78.7" y="54.4">1.0UF</text>
<text x="93.5" y="54.4">0.47UF</text>
<text x="109.8" y="54.4">0.47UF</text>
<text x="50.7" y="76.2">1.0UF</text>
<text x="64.7" y="76.2">1.0UF</text>
<text x="78.7" y="76.2">1.0UF</text>
<text x="93.5" y="76.2">0.47UF</text>
<text x="109.8" y="76.2">0.47UF</text>
<text x="50.7" y="100.4">4.3UF</text>
<text x="65.3" y="100.4">1.0UF</text>
<text x="79.2" y="100.4">1.0UF</text>
<text x="94.1" y="101">0.47UF</text>
<text x="109.8" y="101">0.47UF</text>
<text x="212.3" y="101">15UF</text>
<text x="225.9" y="101">4.3UF</text>
<text x="241" y="101">1.0UF</text>
<text x="256.2" y="101">1.0UF</text>
<text x="270.8" y="100.4">1.0UF</text>
<text x="50.7" y="123.5">1.0UF</text>
<text x="63.3" y="123.5">0.22UF</text>
<text x="79.7" y="124.1">0.22UF</text>
<text x="96.9" y="124.1">8.2PF</text>
<text x="225.3" y="122.3">1.0UF</text>
<text x="238.9" y="122.3">0.47UF</text>
<text x="254.1" y="122.3">0.47UF</text>
<text x="270.9" y="122.9">8.2PF</text>
<text x="88.1" y="192.9">120-OHM-25%-250MA-0.5DCR</text>
<text x="108.6" y="204.7">0.22UF</text>
</g>
<g font-size="2.1">
<text x="161.2" y="55.6">FBGA</text>
<text x="358.2" y="78.6">FBGA</text>
</g>
<g font-size="2">
<text x="31.2" y="48">=PP1V2_VDDIOD_SOC</text>
<text x="31.2" y="69.9">=PP1V2_VDDIOD_SOC</text>
<text x="31.6" y="94.2">=PP1V8_VDDIO18_SOC</text>
<text x="283.4" y="94.2">=PP1V2_VDDIOD_SOC</text>
<text x="64.9" y="195.9">=PP1V8_VDDIO18_SOC</text>
<text x="120.1" y="195.9">PP1V8_XTAL</text>
</g>
<g font-size="1.9">
<text x="157.9" y="44.6">OMIT_TABLE</text>
<text x="354.9" y="69.5">OMIT_TABLE</text>
<text x="48.3" y="96.8">CRITICAL</text>
<text x="224" y="97.4">CRITICAL</text>
</g>
<g font-size="1.7">
<text x="136.8" y="47.9">AL21</text>
<text x="187.1" y="47.9">Y14</text>
<text x="382.4" y="47.2">M5</text>
<text x="136.8" y="50.2">AL22</text>
<text x="136.8" y="52.7">AL23</text>
<text x="159.5" y="53.8">DISCRETE</text>
<text x="187.1" y="50.2">Y16</text>
<text x="187.1" y="52.7">Y18</text>
<text x="382.4" y="49.6">M6</text>
<text x="382.4" y="52.1">M8</text>
<text x="32.4" y="58">DDR0_CA0 CAPS</text>
<text x="51.5" y="58.5">0201-1</text>
<text x="53.7" y="56.1">6.3V</text>
<text x="54.9" y="57.3">X5R</text>
<text x="54.9" y="55">20%</text>
<text x="65.4" y="59.1">0201-1</text>
<text x="67.6" y="56.7">6.3V</text>
<text x="68.8" y="57.9">X5R</text>
<text x="68.8" y="55.6">20%</text>
<text x="79.3" y="59.1">0201-1</text>
<text x="81.5" y="56.7">6.3V</text>
<text x="82.7" y="57.9">X5R</text>
<text x="82.7" y="55.6">20%</text>
<text x="91.2" y="57.9">CERM-X5R-1</text>
<text x="99.1" y="55.6">20%</text>
<text x="99.1" y="59.1">201</text>
<text x="100.2" y="56.7">4V</text>
<text x="107.5" y="57.9">CERM-X5R-1</text>
<text x="115.5" y="59.1">201</text>
<text x="115.5" y="55.6">20%</text>
<text x="116.6" y="56.7">4V</text>
<text x="136.8" y="55.1">AL24</text>
<text x="136.8" y="57.5">AL25</text>
<text x="136.8" y="60">AM21</text>
<text x="143.6" y="59.8">VDDIOD_DDR0CA</text>
<text x="159.3" y="58">(9 OF 14)</text>
<text x="187.1" y="55.1">Y20</text>
<text x="187.1" y="57.5">Y24</text>
<text x="187.1" y="60">Y26</text>
<text x="382.4" y="54.5">M10</text>
<text x="382.4" y="56.9">M12</text>
<text x="382.4" y="59.4">M14</text>
<text x="136.8" y="62.3">AM23</text>
<text x="136.8" y="64.8">AM25</text>
<text x="181" y="62.9">VSS</text>
<text x="187.1" y="62.3">Y28</text>
<text x="187.1" y="64.8">K30</text>
<text x="382.4" y="61.8">M16</text>
<text x="382.4" y="64.2">M18</text>
<text x="138" y="69.6">N30</text>
<text x="187.1" y="67.3">Y33</text>
<text x="187.1" y="69.6">Y34</text>
<text x="382.4" y="66.7">M20</text>
<text x="382.4" y="69">M22</text>
<text x="382.4" y="71.5">M24</text>
<text x="54.9" y="77.4">20%</text>
<text x="68.8" y="77.4">20%</text>
<text x="82.7" y="77.4">20%</text>
<text x="99.1" y="77.4">20%</text>
<text x="115.5" y="77.4">20%</text>
<text x="138" y="72.1">P30</text>
<text x="138" y="74.5">R30</text>
<text x="138" y="76.9">T30</text>
<text x="187.1" y="72.1">Y35</text>
<text x="187.1" y="74.5">Y36</text>
<text x="187.1" y="76.9">M30</text>
<text x="356.5" y="76.8">DISCRETE</text>
<text x="382.4" y="73.9">M26</text>
<text x="382.4" y="76.3">M28</text>
<text x="32.4" y="79.2">DDR1_CA1 CAPS</text>
<text x="51.5" y="80.9">0201-1</text>
<text x="53.7" y="78.5">6.3V</text>
<text x="54.9" y="79.7">X5R</text>
<text x="65.4" y="80.9">0201-1</text>
<text x="67.6" y="78.5">6.3V</text>
<text x="68.8" y="79.7">X5R</text>
<text x="79.3" y="80.9">0201-1</text>
<text x="81.5" y="78.5">6.3V</text>
<text x="82.7" y="79.7">X5R</text>
<text x="91.2" y="79.7">CERM-X5R-1</text>
<text x="99.1" y="80.9">201</text>
<text x="100.2" y="78.5">4V</text>
<text x="107.5" y="79.7">CERM-X5R-1</text>
<text x="115.5" y="80.9">201</text>
<text x="116.6" y="78.5">4V</text>
<text x="138" y="79.4">U30</text>
<text x="138" y="81.7">N31</text>
<text x="143.6" y="79.2">VDDIOD_DDR1CA</text>
<text x="187.1" y="79.4">V30</text>
<text x="187.1" y="81.7">Y30</text>
<text x="356.3" y="81.1">(7 OF 14)</text>
<text x="382.4" y="78.8">AT12</text>
<text x="382.4" y="81.1">M32</text>
<text x="382.4" y="83.6">M33</text>
<text x="138" y="84.2">R31</text>
<text x="138" y="86.6">U31</text>
<text x="382.4" y="86.1">M34</text>
<text x="382.4" y="88.4">N1</text>
<text x="71.3" y="92.6">POR CAPS 4/13/2012</text>
<text x="138" y="93.9">AB7</text>
<text x="187.1" y="93.9">G7</text>
<text x="238.5" y="92.6">POR CAPS 4/13/2012</text>
<text x="382.4" y="90.9">N5</text>
<text x="382.4" y="93.3">N9</text>
<text x="382.4" y="95.7">N11</text>
<text x="54.9" y="101.6">20%</text>
<text x="69.4" y="101.6">20%</text>
<text x="83.3" y="101.6">20%</text>
<text x="138" y="96.3">AC7</text>
<text x="138" y="98.8">AD7</text>
<text x="138" y="101.2">AE7</text>
<text x="187.1" y="96.3">G8</text>
<text x="187.1" y="98.7">G9</text>
<text x="187.1" y="101.2">G10</text>
<text x="274.9" y="101.6">20%</text>
<text x="382.4" y="98.2">N13</text>
<text x="382.4" y="100.5">N15</text>
<text x="49.2" y="104">X5R-CERM</text>
<text x="53.7" y="105.2">0610</text>
<text x="56" y="102.7">4V</text>
<text x="66" y="105.2">0201-1</text>
<text x="68.2" y="102.7">6.3V</text>
<text x="69.4" y="104">X5R</text>
<text x="79.9" y="105.2">0201-1</text>
<text x="82.1" y="102.7">6.3V</text>
<text x="83.3" y="104">X5R</text>
<text x="91.8" y="104.6">CERM-X5R-1</text>
<text x="99.7" y="105.8">201</text>
<text x="99.7" y="102.2">20%</text>
<text x="100.8" y="103.3">4V</text>
<text x="107.5" y="104.6">CERM-X5R-1</text>
<text x="115.5" y="105.8">201</text>
<text x="115.5" y="102.2">20%</text>
<text x="116.6" y="103.3">4V</text>
<text x="138" y="103.6">AF7</text>
<text x="138" y="106">AG7</text>
<text x="187.1" y="103.6">G11</text>
<text x="187.1" y="106">G12</text>
<text x="213.7" y="105.8">0402</text>
<text x="214.9" y="104.6">X5R</text>
<text x="214.9" y="102.2">20%</text>
<text x="216" y="103.3">4V</text>
<text x="224.4" y="104.6">X5R-CERM</text>
<text x="228.9" y="105.8">0610</text>
<text x="230" y="102.2">20%</text>
<text x="231.1" y="103.3">4V</text>
<text x="241.8" y="105.8">0201-1</text>
<text x="244" y="103.3">6.3V</text>
<text x="245.2" y="102.2">20%</text>
<text x="245.2" y="104.6">X5R</text>
<text x="257" y="105.8">0201-1</text>
<text x="259.2" y="103.3">6.3V</text>
<text x="260.4" y="104.6">X5R</text>
<text x="260.4" y="102.2">20%</text>
<text x="271.5" y="105.2">0201-1</text>
<text x="273.7" y="102.7">6.3V</text>
<text x="274.9" y="104">X5R</text>
<text x="382.4" y="103">N17</text>
<text x="382.4" y="105.4">N19</text>
<text x="382.4" y="107.8">N21</text>
<text x="138" y="108.4">AH7</text>
<text x="138" y="110.9">AJ7</text>
<text x="138" y="113.3">AK7</text>
<text x="187.1" y="108.4">G13</text>
<text x="187.1" y="110.9">G14</text>
<text x="187.1" y="113.3">G15</text>
<text x="376.3" y="110.8">VSS</text>
<text x="382.4" y="110.3">N23</text>
<text x="382.4" y="112.7">N25</text>
<text x="138" y="118.1">AL8</text>
<text x="138" y="115.7">AL7</text>
<text x="144.3" y="119.2">VDDIO18_GRP1</text>
<text x="187.1" y="118.1">H7</text>
<text x="187.1" y="115.7">G16</text>
<text x="382.4" y="115.1">N27</text>
<text x="382.4" y="117.5">N29</text>
<text x="53.7" y="125.8">6.3V</text>
<text x="54.9" y="124.7">20%</text>
<text x="136.8" y="123">AL10</text>
<text x="136.8" y="125.4">AL11</text>
<text x="138" y="120.6">AL9</text>
<text x="144" y="122.9">GPIO, UART, SPI,</text>
<text x="144" y="121">(65MA)</text>
<text x="144" y="124.7">I2C, SENSOR,</text>
<text x="187.1" y="120.6">J7</text>
<text x="187.1" y="123">K7</text>
<text x="187.1" y="125.4">L7</text>
<text x="228.3" y="124.6">6.3V</text>
<text x="229.4" y="125.8">X5R</text>
<text x="229.4" y="123.5">20%</text>
<text x="236.6" y="125.8">CERM-X5R-1</text>
<text x="244.6" y="123.5">20%</text>
<text x="245.7" y="124.6">4V</text>
<text x="251.8" y="125.8">CERM-X5R-1</text>
<text x="259.8" y="123.5">20%</text>
<text x="260.9" y="124.6">4V</text>
<text x="382.4" y="120">N32</text>
<text x="382.4" y="122.4">N33</text>
<text x="382.4" y="124.8">N34</text>
<text x="51.5" y="128.2">0201-1</text>
<text x="54.9" y="127">X5R</text>
<text x="136.8" y="130.2">AL13</text>
<text x="144" y="126.5">SOCHOT, PMU</text>
<text x="187.1" y="127.9">M7</text>
<text x="187.1" y="130.2">N7</text>
<text x="226.1" y="127">0201-1</text>
<text x="244.6" y="127">201</text>
<text x="259.8" y="127">201</text>
<text x="382.4" y="127.2">P1</text>
<text x="382.4" y="129.7">P5</text>
<text x="136.8" y="132.7">AL14</text>
<text x="136.8" y="137.5">AL16</text>
<text x="170.9" y="134.4">VDDIOD_DDRDQ</text>
<text x="173.7" y="136.8">(1000MA)</text>
<text x="187.1" y="132.7">P7</text>
<text x="187.1" y="135.1">R7</text>
<text x="187.1" y="137.5">T7</text>
<text x="382.4" y="132.1">P8</text>
<text x="382.4" y="134.5">P10</text>
<text x="382.4" y="136.9">P12</text>
<text x="136.8" y="140">AL17</text>
<text x="159.8" y="139.2">SHARED WITH DRAM VDDQ</text>
<text x="187.1" y="140">U7</text>
<text x="187.1" y="142.4">V7</text>
<text x="382.4" y="139.4">P14</text>
<text x="382.4" y="141.8">P16</text>
<text x="136.8" y="144.8">AL19</text>
<text x="136.8" y="147.3">AL20</text>
<text x="187.1" y="144.8">W7</text>
<text x="187.1" y="147.3">Y7</text>
<text x="187.1" y="149.6">F7</text>
<text x="382.4" y="144.2">P18</text>
<text x="382.4" y="146.7">P20</text>
<text x="382.4" y="149">P22</text>
<text x="136.8" y="152.1">AA30</text>
<text x="136.8" y="154.5">AB31</text>
<text x="187.1" y="152.1">F9</text>
<text x="187.1" y="154.5">F11</text>
<text x="382.4" y="151.5">P24</text>
<text x="382.4" y="153.9">P26</text>
<text x="136.8" y="156.9">AC30</text>
<text x="136.8" y="159.4">AD31</text>
<text x="136.8" y="161.7">AE30</text>
<text x="187.1" y="156.9">F14</text>
<text x="187.1" y="159.4">F16</text>
<text x="187.1" y="161.7">G6</text>
<text x="382.4" y="156.3">P28</text>
<text x="382.4" y="158.8">P31</text>
<text x="382.4" y="161.1">P32</text>
<text x="136.8" y="164.2">AF31</text>
<text x="136.8" y="166.7">AG30</text>
<text x="144" y="165.9">(20MA)</text>
<text x="144" y="167.8">I2S, TMR, SIO,</text>
<text x="144.3" y="163.5">VDDIO18_GRP2</text>
<text x="187.1" y="164.2">J6</text>
<text x="187.1" y="166.7">L6</text>
<text x="382.4" y="163.6">P33</text>
<text x="382.4" y="166.1">P34</text>
<text x="138" y="169">W30</text>
<text x="138" y="171.5">Y31</text>
<text x="144" y="169.5">GPIO, UART</text>
<text x="187.1" y="169">N6</text>
<text x="187.1" y="171.5">T6</text>
<text x="187.1" y="173.9">V6</text>
<text x="138" y="176.3">G29</text>
<text x="138" y="178.8">G30</text>
<text x="187.1" y="176.3">Y6</text>
<text x="138" y="181.2">H31</text>
<text x="138" y="183.6">J30</text>
<text x="144.3" y="185.3">VDDIO18_GRP3</text>
<text x="91.9" y="186.5">PLACE_NEAR=U0600.F27:2MM</text>
<text x="138" y="186">K31</text>
<text x="138" y="188.4">L30</text>
<text x="138" y="190.9">M31</text>
<text x="144.6" y="187.7">(31MA)</text>
<text x="144.6" y="189.5">PPN, GPIO, JTAG</text>
<text x="138" y="195.7">F27</text>
<text x="142.4" y="196.2">VDDIO18_GRP4</text>
<text x="157.9" y="196.2">(2MA) XTAL I/O</text>
<text x="112" y="209.4">01005</text>
<text x="113.1" y="207">6.3V</text>
<text x="114.3" y="205.9">20%</text>
<text x="114.3" y="208.2">X5R</text>
</g>
<g font-size="1.4">
<text x="59.4" y="51.3">1</text>
<text x="73.3" y="51.9">1</text>
<text x="87.3" y="51.9">1</text>
<text x="103.6" y="51.9">1</text>
<text x="120.1" y="51.9">1</text>
<text x="59.4" y="56.8">2</text>
<text x="73.3" y="57.4">2</text>
<text x="87.3" y="57.4">2</text>
<text x="103.6" y="57.4">2</text>
<text x="120.1" y="57.4">2</text>
<text x="59.4" y="73.8">1</text>
<text x="73.3" y="73.8">1</text>
<text x="87.3" y="73.8">1</text>
<text x="103.6" y="73.8">1</text>
<text x="120.1" y="73.8">1</text>
<text x="59.4" y="79.2">2</text>
<text x="73.3" y="79.2">2</text>
<text x="87.3" y="79.2">2</text>
<text x="103.6" y="79.2">2</text>
<text x="120.1" y="79.2">2</text>
<text x="59.4" y="98">1</text>
<text x="74" y="98">1</text>
<text x="87.9" y="98">1</text>
<text x="104.2" y="98.7">1</text>
<text x="120.1" y="98.7">1</text>
<text x="219.5" y="98.7">1</text>
<text x="234.6" y="98.7">1</text>
<text x="249.8" y="98.7">1</text>
<text x="264.9" y="98.7">1</text>
<text x="279.4" y="98">1</text>
<text x="59.4" y="103.5">2</text>
<text x="74" y="103.5">2</text>
<text x="87.9" y="103.5">2</text>
<text x="104.2" y="104.1">2</text>
<text x="120.1" y="104.1">2</text>
<text x="219.5" y="104.1">2</text>
<text x="234.6" y="104.1">2</text>
<text x="249.8" y="104.1">2</text>
<text x="264.9" y="104.1">2</text>
<text x="279.4" y="103.5">2</text>
<text x="234" y="119.8">1</text>
<text x="249.2" y="119.8">1</text>
<text x="264.2" y="119.8">1</text>
<text x="59.4" y="121">1</text>
<text x="68.2" y="125.8">6.3V</text>
<text x="69.3" y="124.7">20%</text>
<text x="73.3" y="121">1</text>
<text x="85.6" y="125.3">20%</text>
<text x="89.7" y="121.7">1</text>
<text x="96.4" y="125.3">+/-0.5PF</text>
<text x="105.5" y="121.7">1</text>
<text x="234" y="125.3">2</text>
<text x="249.2" y="125.3">2</text>
<text x="264.2" y="125.3">2</text>
<text x="270.4" y="124.1">+/-0.5PF</text>
<text x="275.3" y="125.2">16V</text>
<text x="279.4" y="120.4">1</text>
<text x="279.4" y="125.9">2</text>
<text x="59.4" y="126.5">2</text>
<text x="67.3" y="128.2">01005</text>
<text x="69.3" y="127">X5R</text>
<text x="73.3" y="126.5">2</text>
<text x="83.7" y="128.8">01005</text>
<text x="84.6" y="126.4">6.3V</text>
<text x="85.6" y="127.6">X5R</text>
<text x="89.7" y="127.1">2</text>
<text x="92.5" y="127.6">NP0-C0G-CERM</text>
<text x="99.4" y="128.8">01005</text>
<text x="101.3" y="126.4">16V</text>
<text x="105.5" y="127.1">2</text>
<text x="266.4" y="126.4">NP0-C0G-CERM</text>
<text x="273.4" y="127.6">01005</text>
<text x="98.8" y="195.6">1</text>
<text x="112.4" y="195.6">2</text>
<text x="103.5" y="198.1">01005</text>
<text x="118.8" y="202.3">1</text>
<text x="118.8" y="207.7">2</text>
</g>
<g font-size="1">
<text x="26.1" y="48.3">62</text>
<text x="28.3" y="48.3">9</text>
<text x="29.7" y="48.3">8</text>
<text x="26.1" y="70.1">62</text>
<text x="28.3" y="70.1">9</text>
<text x="29.7" y="70.1">8</text>
<text x="25.5" y="94.3">62 10</text>
<text x="29.8" y="94.3">9</text>
<text x="307.6" y="94.2">8</text>
<text x="309.1" y="94.2">9</text>
<text x="310.6" y="94.2">62</text>
<text x="58.1" y="196.2">62</text>
<text x="60.3" y="196.2">10 9</text>
<text x="118.5" y="195.9">67</text>
</g>
</svg>
